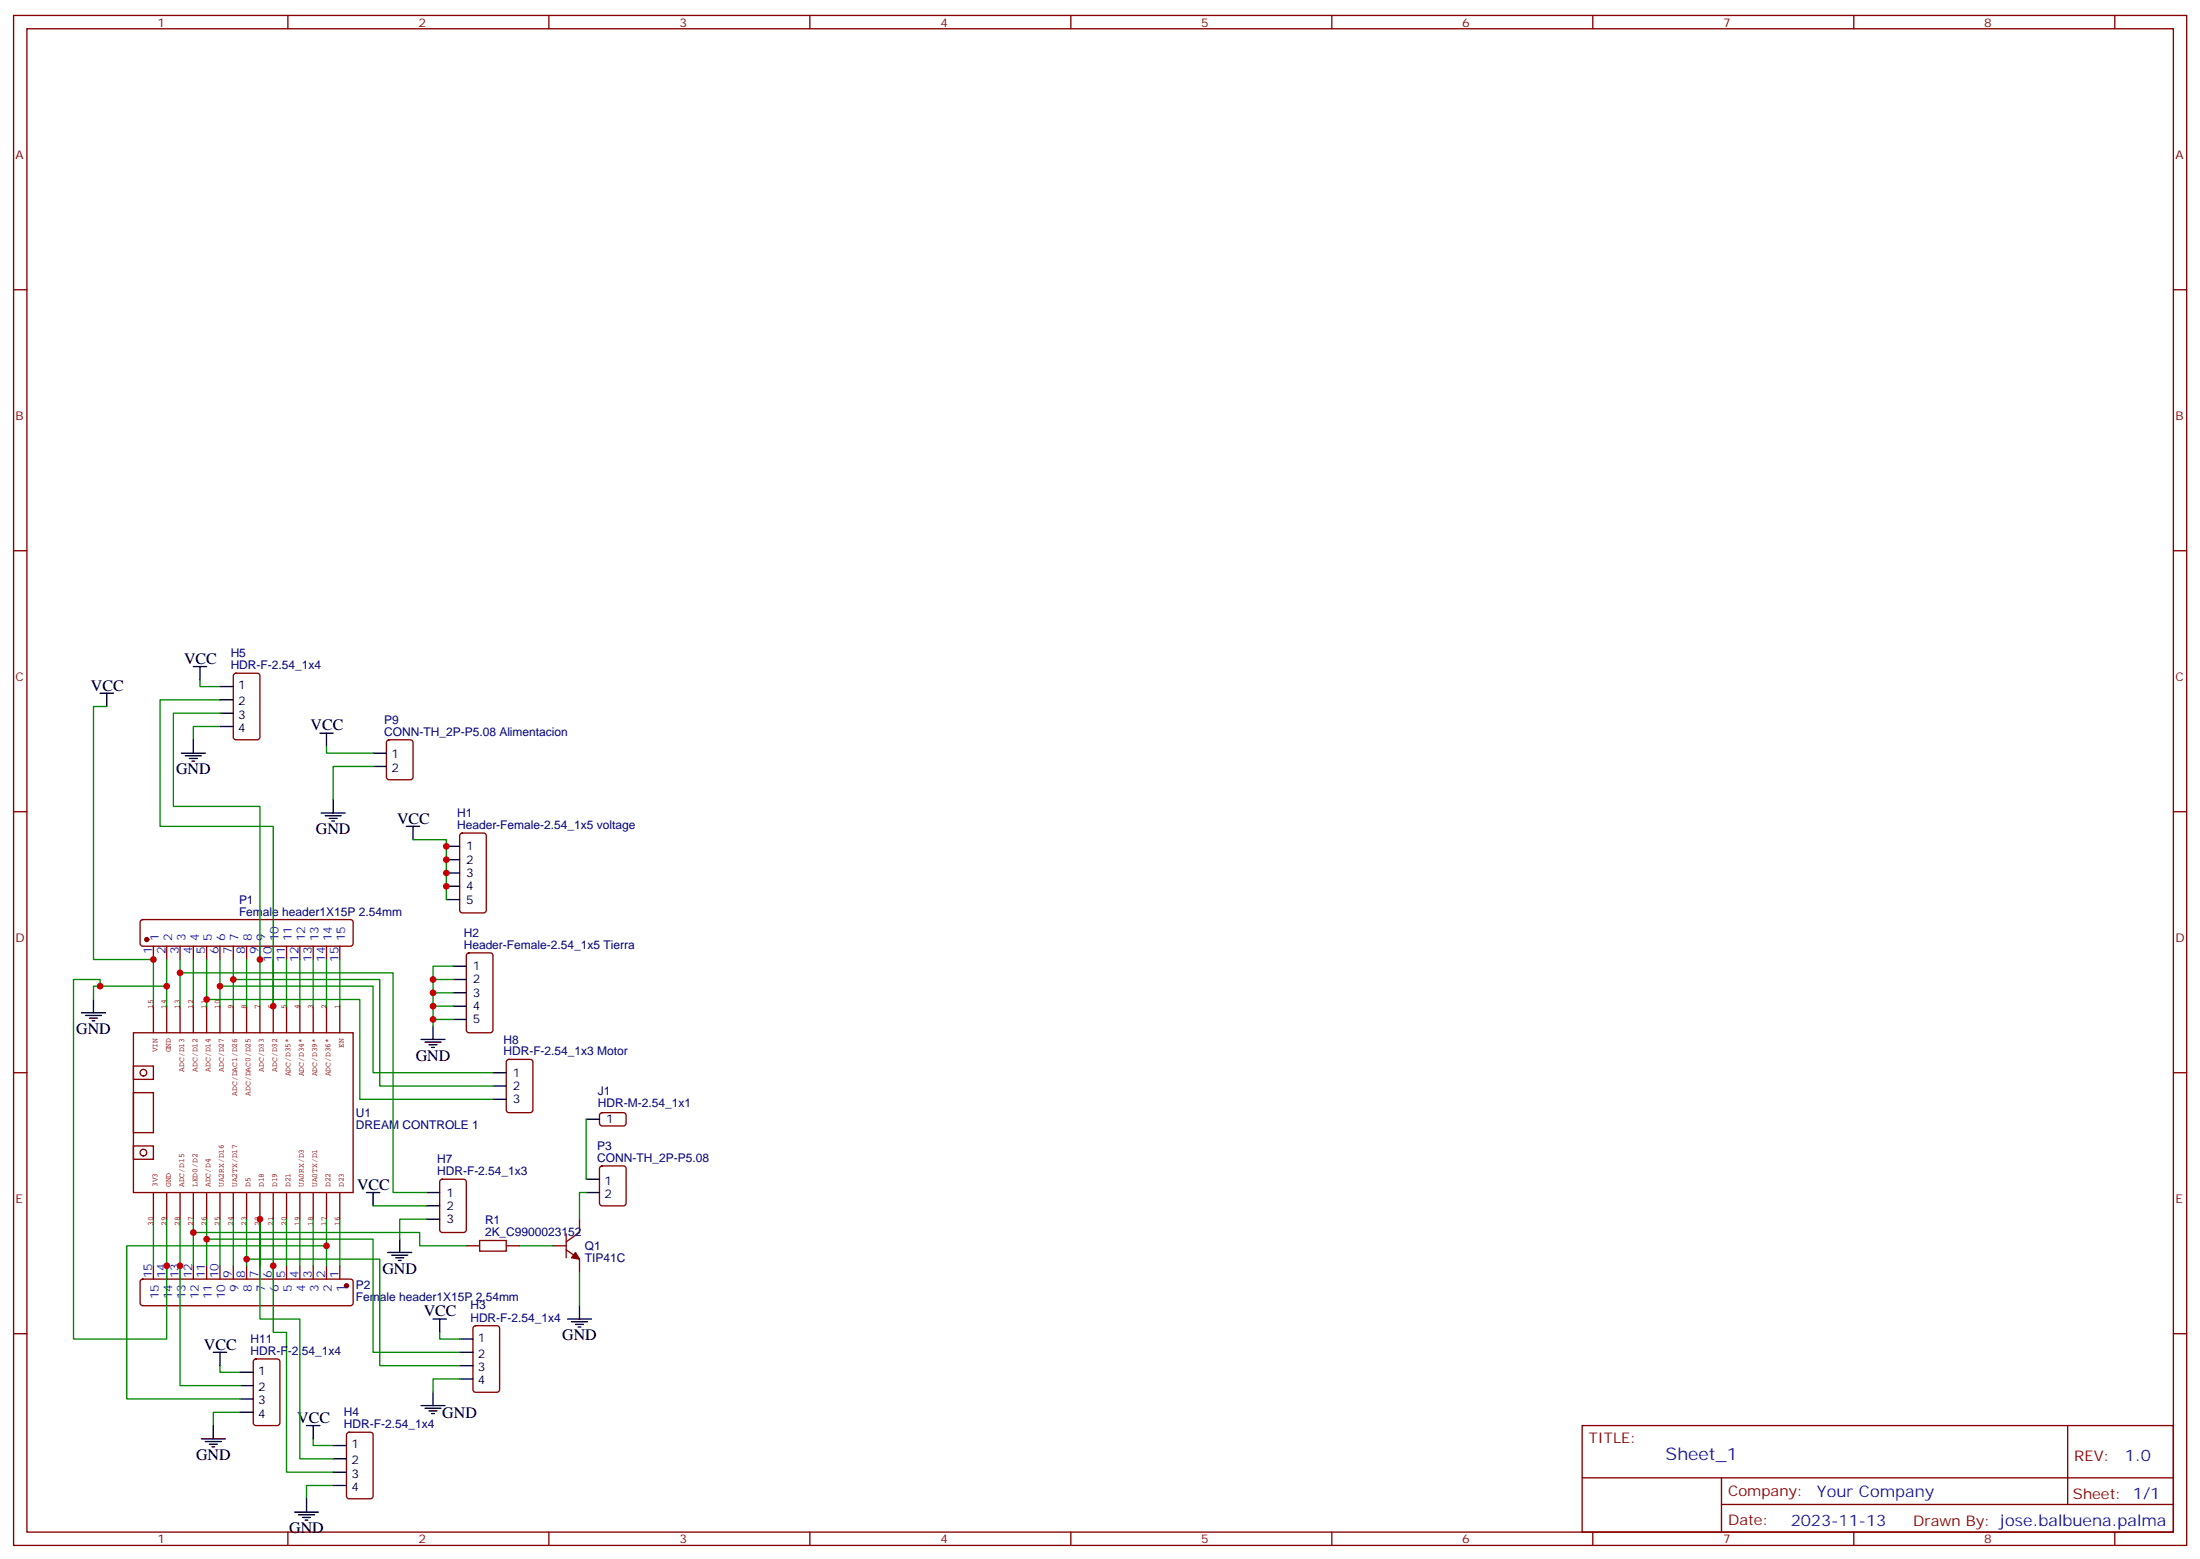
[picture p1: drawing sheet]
<svg xmlns="http://www.w3.org/2000/svg" width="583mm" height="413mm" viewBox="0 0 583 413" stroke-linecap="round" stroke-linejoin="round" font-family="sans-serif">
<g fill="none" stroke="#870000" stroke-width=".35">
<path d="M3.6 4.1h575.7v405.3h-575.7zM7.1 7.6h568.7v398.3h-568.7zM76.3 4.1v3.5M145.4 4.1v3.5M214.6 4.1v3.5M283.7 4.1v3.5M352.8 4.1v3.5M422 4.1v3.5M491.1 4.1v3.5M560.3 4.1v3.5M3.6 76.8h3.5M575.8 76.8h3.5"/>
<path d="M3.6 145.9h3.5M575.8 145.9h3.5M62 178.6l.5-.2h5.7a.71 .71 0 0 1 .7 .7l-.1 16.5-.6 .4h-5.7l-.5-.2-.2-.5v-16.2zM102.6 196.2l.5-.2h5.6a.71 .71 0 0 1 .7 .7v9.5l-.7 .4h-5.6l-.5-.2-.2-.5v-9.2zM3.6 215.1h3.5M575.8 215.1h3.5M122 220.9l.5-.2h5.6a.71 .71 0 0 1 .7 .7v20l-.7 .5h-5.6l-.5-.3-.2-.4v-19.8zM37.3 243.8l.5-.2h55.1a.71 .71 0 0 1 .7 .7v5.7l-.3 .5-.4 .2h-55.1l-.5-.3-.2-.4v-5.7zM40.6 250.7v3.5M44.2 250.7v3.5M47.7 250.7v3.5M51.2 250.7v3.5"/>
<path d="M54.8 250.7v3.5M58.3 250.7v3.5M61.8 250.7v3.5M65.3 250.7v3.5M68.9 250.7v3.5M72.4 250.7v3.5M75.9 250.7v3.5M79.4 250.7v3.5M83 250.7v3.5M86.5 250.7v3.5M90 250.7v3.5M123.8 252.7l.4-.3h5.7a.71 .71 0 0 1 .7 .8l-.1 20-.6 .4h-5.7l-.5-.2-.2-.5v-19.7z"/>
<path d="M3.6 284.2h3.5M134.4 280.9l.4-.2h5.7a.71 .71 0 0 1 .7 .7l-.1 13-.6 .4h-5.7l-.5-.3-.2-.4v-12.7zM159.1 295l.4-.2h5.7a.71 .71 0 0 1 .7 .7v2.1l-.5 .7h-5.9l-.5-.2-.2-.5v-2.1zM575.8 284.2h3.5M116.7 312.6l.5-.2h5.6a.71 .71 0 0 1 .7 .7v13l-.7 .4h-5.6l-.5-.2-.2-.5v-12.7zM159.1 309.1l.4-.2h5.7a.71 .71 0 0 1 .7 .7l-.1 9.4-.6 .5h-5.7l-.5-.3-.2-.4v-9.2zM37.3 339.1l.5-.2h55.1a.71 .71 0 0 1 .7 .7v5.6l-.3 .5-.4 .2h-55.1l-.5-.2-.2-.5v-5.6zM40.6 335.4v3.5M44.2 335.4v3.5M47.7 335.4v3.5M51.2 335.4v3.5M54.8 335.4v3.5"/>
<path d="M58.3 335.4v3.5M61.8 335.4v3.5M65.3 335.4v3.5M68.9 335.4v3.5M72.4 335.4v3.5M75.9 335.4v3.5M79.4 335.4v3.5M83 335.4v3.5M86.5 335.4v3.5M90 335.4v3.5M123.5 330.1h3.6M134.1 330.1h3.6"/>
<path d="M146.5 330.1h3.5M150 331.1l3.5 2.5v3.5M150 326.9v6.3M153.5 323v3.5l-3.5 2.5M3.6 353.3h3.5M125.5 351.4l.5-.2h5.7a.71 .71 0 0 1 .7 .7l-.1 16.5-.6 .5h-5.7l-.5-.3-.2-.4v-16.3zM575.8 353.3h3.5M67.3 360.3l.5-.3h5.6a.71 .71 0 0 1 .8 .8l-.1 16.5-.7 .4h-5.6l-.5-.3-.2-.4v-16.2zM92 379.7l.5-.3h5.6a.71 .71 0 0 1 .7 .8v16.5l-.7 .4h-5.6l-.5-.2-.2-.5v-16.2zM419.2 377.7h156.6v28.2h-156.6zM547.8 377.7v20.9M419.2 391.5h156.5"/>
<path d="M456.1 398.6h119.6M456.1 391.5v14.1M76.3 405.9v3.5M145.4 405.9v3.5M214.6 405.9v3.5M283.7 405.9v3.5M352.8 405.9v3.5M422 405.9v3.5M491.1 405.9v3.5M560.3 405.9v3.5"/>
</g>
<g fill="none" stroke="#850000" stroke-width=".35">
<path d="M35.3 273.6h58.3v42.3h-58.3zM40.6 266.6v7M44.2 266.6v7M47.7 266.6v7M51.2 266.6v7M54.8 266.6v7M58.3 266.6v7M61.8 266.6v7M65.3 266.6v7M68.9 266.6v7M72.4 266.6v7M75.9 266.6v7"/>
<path d="M79.4 266.6v7M83 266.6v7M86.5 266.6v7M90 266.6v7M35.3 282.4h5.3v3.6h-5.3zM35.3 289.5h5.3v10.6h-5.3zM38 285.1a.88 .88 0 0 1-.8-1.2 .88 .88 0 0 1 1.4-.3 .88 .88 0 0 1-.3 1.4l-.3 .1M35.3 303.6h5.3v3.5h-5.3zM38 306.2a.88 .88 0 0 1-.8-1.2 .88 .88 0 0 1 1.4-.3 .88 .88 0 0 1-.3 1.5h-.3M40.6 315.9v7.1M44.2 315.9v7.1M47.7 315.9v7.1"/>
<path d="M51.2 315.9v7.1M54.8 315.9v7.1M58.3 315.9v7.1M61.8 315.9v7.1M65.3 315.9v7.1M68.9 315.9v7.1M72.4 315.9v7.1M75.9 315.9v7.1M79.4 315.9v7.1M83 315.9v7.1M86.5 315.9v7.1M90 315.9v7.1"/>
</g>
<g fill="#870000" stroke="#870000" stroke-width=".35">
<path d="M152.5 331.8l1 1.8-2.1-.4z"/>
<circle cx="38.9" cy="248.9" r=".53"/>
<circle cx="91.8" cy="340.6" r=".53"/>
</g>
<g fill="none" stroke="#008700" stroke-width=".35">
<path d="M28.3 187.2h-3.5v67h15.8v12.4M53 180.1v1.8h5.3M58.3 192.5h-7.1v3.5M58.3 185.4h-15.9v33.5h30v47.7v-12.4M58.3 188.9h-12.4v24.7h23v53M86.5 197.8v1.7h12.3M98.8 203.1h-10.5v8.8M109.4 222.5h8.9v15.8M44.2 254.2v12.4M47.7 257.7h56.4v58.2h8.9M47.7 254.2v12.4M51.2 254.2v12.4"/>
<path d="M54.8 254.2v12.4M58.3 254.2v12.4M61.8 259.5h38.8v28.2h30M61.8 254.2v12.4M65.3 254.2v12.4M75.9 254.2v12.4M79.4 254.2v12.4M83 254.2v12.4M86.5 254.2v12.4M90 254.2v12.4M120 259.5h-5.3v3.5M120 256h-5.3v3.5"/>
<path d="M26.5 261.3v-1.8h-7v95.3h24.7v-31.8M44.2 261.3h-19.4v3.5M54.8 264.8h40.5v26.5h35.3M58.3 261.3h40.5v22.9h31.8M120 270.1h-5.3v1.8M120 266.6h-5.3v3.5M120 263h-5.3v3.6M155.3 296.5v15.9M98.8 319.5h14.2M155.3 315.9h-1.8v7.1M40.6 323v12.4M47.7 323v44.1h15.9"/>
<path d="M51.2 326.5h60v3.6h12.3M51.2 323v12.4M54.8 328.3h44v30h23M54.8 323v12.4M58.3 323v12.4M61.8 323v12.4M65.3 333.6h35.3v28.2h21.2M65.3 323v12.4M68.9 335.4v-12.4v26.5h10.5v37h8.9M72.4 323v30h3.5v37h12.4M75.9 323v12.4M79.4 323v12.4"/>
<path d="M83 323v12.4M86.5 330.1h-52.9v40.5h30M86.5 323v12.4M90 323v12.4M113 323h-7.1v5.3M137.7 330.1h8.8M153.5 337.1v8.8M116.5 353v1.8h5.3M58.3 361.8v1.8h5.3M63.6 374.2h-7.1v3.5M121.8 365.3h-7.1v3.6M83 381.2v1.8h5.3"/>
<path d="M88.3 393.6h-7.1v3.5"/>
</g>
<g fill="none" stroke="#000" stroke-width=".35">
<path d="M51.2 176.6h3.6M53 176.6v3.5M26.5 183.7h3.6M28.3 183.7v3.5M48 199.5h6.4M51.2 196v3.5M58.3 181.9h3.5M58.3 185.4h3.5M58.3 188.9h3.5M58.3 192.5h3.5M84.7 194.2h3.6M86.5 194.2v3.6"/>
<path d="M98.8 199.5h3.6M49.1 200.2h4.2M50.2 200.9h2.1M50.9 201.6h.7M85.1 215.4h6.3M86.1 216.1h4.3M87.2 216.8h2.1M87.9 217.5h.7M88.3 211.9v3.5M98.8 203.1h3.6M107.7 218.9h3.5M109.4 218.9v3.6"/>
<path d="M118.3 224.2h3.5M118.3 227.8h3.5M118.3 231.3h3.5M118.3 234.8h3.5M118.3 238.3h3.5M120 256h3.5M120 259.5h3.5M21.6 268.3h6.3M22.6 269h4.3M23.7 269.7h2.1M24.4 270.4h.7M24.8 264.8v3.5"/>
<path d="M111.5 275.4h6.4M112.6 276.1h4.2M113.7 276.8h2.1M114.4 277.5h.7M114.7 271.9v3.5M120 263h3.5M120 266.6h3.5M120 270.1h3.5M130.6 291.3h3.5M130.6 284.2h3.5M130.6 287.7h3.5M155.3 296.5h3.5"/>
<path d="M97.1 315.9h3.5M98.8 315.9v3.6M113 315.9h3.5M113 319.5h3.5M155.3 315.9h3.5M155.3 312.4h3.5M102.7 331.8h6.4M103.8 332.5h4.2M104.8 333.2h2.2M105.6 333.9h.7M105.9 328.3v3.5M113 323h3.5"/>
<path d="M56.5 358.3h3.5M58.3 358.3v3.5M114.7 349.5h3.6M116.5 349.5v3.5M121.8 358.3h3.5M121.8 354.8h3.5M150.4 349.5h6.3M151.4 350.2h4.2M152.5 350.9h2.1M153.2 351.6h.7M153.5 345.9v3.6M56.5 377.7v3.5"/>
<path d="M63.6 363.6h3.5M63.6 367.1h3.5M63.6 370.6h3.5M63.6 374.2h3.5M81.2 377.7h3.5M83 377.7v3.5M111.5 372.4h6.4M112.6 373.1h4.2M113.7 373.8h2.1M114.4 374.5h.7M114.7 368.9v3.5M121.8 361.8h3.5"/>
<path d="M121.8 365.3h3.5M53.3 381.2h6.4M54.4 381.9h4.2M55.5 382.6h2.1M56.2 383.3h.7M81.2 397.1v3.5M88.3 383h3.5M88.3 386.5h3.5M88.3 390h3.5M88.3 393.6h3.5M78 400.6h6.4M79.1 401.3h4.2"/>
<path d="M80.2 402h2.1M80.9 402.7h.7"/>
</g>
<path d="M127.1 328.6h7v2.9h-7z" fill="none" stroke="#a10000" stroke-width=".35"/>
<g fill="#c00">
<circle cx="118.3" cy="224.2" r=".88"/>
<circle cx="118.3" cy="227.8" r=".88"/>
<circle cx="118.3" cy="231.3" r=".88"/>
<circle cx="118.3" cy="234.8" r=".88"/>
<circle cx="40.6" cy="254.2" r=".88"/>
<circle cx="44.2" cy="261.3" r=".88"/>
<circle cx="26.5" cy="261.3" r=".88"/>
<circle cx="44.2" cy="335.4" r=".88"/>
<circle cx="47.7" cy="257.7" r=".88"/>
<circle cx="72.4" cy="266.6" r=".88"/>
<circle cx="68.9" cy="254.2" r=".88"/>
<circle cx="47.7" cy="335.4" r=".88"/>
<circle cx="86.5" cy="330.1" r=".88"/>
<circle cx="54.8" cy="328.3" r=".88"/>
<circle cx="65.3" cy="333.6" r=".88"/>
<circle cx="68.9" cy="323" r=".88"/>
<circle cx="72.4" cy="335.4" r=".88"/>
<circle cx="114.7" cy="270.1" r=".88"/>
<circle cx="114.7" cy="266.6" r=".88"/>
<circle cx="114.7" cy="263" r=".88"/>
<circle cx="114.7" cy="259.5" r=".88"/>
<circle cx="58.3" cy="261.3" r=".88"/>
<circle cx="61.8" cy="259.5" r=".88"/>
<circle cx="54.8" cy="264.8" r=".88"/>
<circle cx="51.2" cy="326.5" r=".88"/>
</g>
<text font-size="4.6" fill="#00f" x="441.3" y="386.7">Sheet_1</text>
<g font-size="4.2">
<text x="48.8" y="175.9">VCC</text>
<text x="24.1" y="183">VCC</text>
<text x="82.3" y="193.5">VCC</text>
<text x="46.6" y="205.2">GND</text>
<text x="83.7" y="221.1">GND</text>
<text x="105.2" y="218.2">VCC</text>
<text x="20.2" y="274">GND</text>
<text x="110.1" y="281">GND</text>
<text x="94.6" y="315.2">VCC</text>
<text x="101.3" y="337.5">GND</text>
<text x="112.3" y="348.8">VCC</text>
<text x="54" y="357.6">VCC</text>
<text x="148.9" y="355.1">GND</text>
<text x="78.7" y="377">VCC</text>
<text x="117.2" y="375.6">GND</text>
<text x="51.9" y="386.9">GND</text>
<text x="76.6" y="406.3">GND</text>
</g>
<g font-size="4.2" fill="#00f">
<text x="563" y="386.9">1.0</text>
<text x="481.3" y="396.5">Your Company</text>
<text x="474.4" y="404.3">2023-11-13</text>
</g>
<g font-size="3.9" fill="#800">
<text x="420.9" y="382.3">TITLE:</text>
<text x="549.6" y="386.9">REV:</text>
<text x="457.8" y="396.5">Company:</text>
<text x="549.2" y="397.1">Sheet: 1/1</text>
<text x="457.8" y="404.1">Date:</text>
<text x="506.9" y="404.2">Drawn By: jose.balbuena.palma</text>
</g>
<g font-size="3.2" fill="#800">
<text x="41.7" y="7.1">1</text>
<text x="110.8" y="7.1">2</text>
<text x="180" y="7.1">3</text>
<text x="249.1" y="7.1">4</text>
<text x="318.3" y="7.1">5</text>
<text x="387.4" y="7.1">6</text>
<text x="456.6" y="7.1">7</text>
<text x="525.7" y="7.1">8</text>
<text x="4.1" y="42.2">A</text>
<text x="576.3" y="42.2">A</text>
<text x="4.1" y="111.3">B</text>
<text x="576.3" y="111.3">B</text>
<text x="4.1" y="180.5">C</text>
<text x="576.3" y="180.5">C</text>
<text x="4.1" y="249.6">D</text>
<text x="576.3" y="249.6">D</text>
<text x="4.1" y="318.8">E</text>
<text x="576.3" y="318.8">E</text>
<text x="41.7" y="408.9">1</text>
<text x="110.8" y="408.9">2</text>
<text x="180" y="408.9">3</text>
<text x="249.1" y="408.9">4</text>
<text x="318.3" y="408.9">5</text>
<text x="387.4" y="408.9">6</text>
<text x="456.6" y="408.9">7</text>
<text x="525.7" y="408.9">8</text>
</g>
<g font-size="3.2" fill="#000080">
<text x="61.1" y="177.3">HDR-F-2.54_1x4</text>
<text x="61.1" y="174.1">H5</text>
<text x="101.8" y="191.8">P9</text>
<text x="101.8" y="194.9">CONN-TH_2P-P5.08 Alimentacion</text>
<text x="121.1" y="219.6">Header-Female-2.54_1x5 voltage</text>
<text x="121.1" y="216.5">H1</text>
<text x="63.3" y="239.5">P1</text>
<text x="63.3" y="242.6">Female header1X15P 2.54mm</text>
<text x="122.8" y="251.4">Header-Female-2.54_1x5 Tierra</text>
<text x="122.8" y="248.2">H2</text>
<text x="133.4" y="279.6">HDR-F-2.54_1x3 Motor</text>
<text x="133.4" y="276.6">H8</text>
<text x="158.4" y="293.2">HDR-M-2.54_1x1</text>
<text x="158.4" y="290.2">J1</text>
<text x="94.3" y="299.1">DREAM CONTROLE 1</text>
<text x="94.3" y="296">U1</text>
<text x="158.2" y="304.7">P3</text>
<text x="115.8" y="311.4">HDR-F-2.54_1x3</text>
<text x="115.8" y="308.1">H7</text>
<text x="158.2" y="307.8">CONN-TH_2P-P5.08</text>
<text x="128.5" y="327.6">2K_C9900023152</text>
<text x="128.5" y="324.4">R1</text>
<text x="154.9" y="334.4">TIP41C</text>
<text x="154.9" y="331.2">Q1</text>
<text x="94.3" y="341.5">P2</text>
<text x="94.3" y="344.6">Female header1X15P 2.54mm</text>
<text x="124.6" y="346.9">H3</text>
<text x="124.6" y="350.2">HDR-F-2.54_1x4</text>
<text x="66.4" y="359">HDR-F-2.54_1x4</text>
<text x="66.4" y="355.7">H11</text>
<text x="91.1" y="375.1">H4</text>
<text x="91.1" y="378.4">HDR-F-2.54_1x4</text>
</g>
<g font-size="3.2">
<text x="63.1" y="182.6">1</text>
<text x="63.1" y="186.8">2</text>
<text x="63.1" y="190.4">3</text>
<text x="63.1" y="193.9">4</text>
<text x="103.7" y="200.9">1</text>
<text x="103.7" y="204.5">2</text>
<text x="123.5" y="225.3">1</text>
<text x="123.5" y="228.8">2</text>
<text x="123.5" y="232.3">3</text>
<text x="123.5" y="235.9">4</text>
<text x="123.5" y="239.4">5</text>
<text x="125.3" y="257">1</text>
<text x="125.3" y="260.6">2</text>
<text x="125.3" y="264.1">3</text>
<text x="125.3" y="267.6">4</text>
<text x="125.3" y="271.1">5</text>
<text x="135.9" y="285.3">1</text>
<text x="135.9" y="292.3">3</text>
<text x="135.9" y="288.8">2</text>
<text x="160.6" y="297.6">1</text>
<text x="118.3" y="317">1</text>
<text x="160.1" y="313.8">1</text>
<text x="160.1" y="317.4">2</text>
<text x="118.3" y="320.5">2</text>
<text x="118.3" y="324.1">3</text>
<text x="126.6" y="355.5">1</text>
<text x="126.6" y="359.7">2</text>
<text x="68.4" y="364.3">1</text>
<text x="126.6" y="363.2">3</text>
<text x="68.4" y="368.5">2</text>
<text x="126.6" y="366.7">4</text>
<text x="68.4" y="372">3</text>
<text x="68.4" y="375.6">4</text>
<text x="93.1" y="383.7">1</text>
<text x="93.1" y="387.9">2</text>
<text x="93.1" y="391.4">3</text>
<text x="93.1" y="395">4</text>
</g>
<g font-size="3.2" fill="#00f">
<text x="42.1" y="249.4" transform="rotate(-90 42.1 249.4)">1</text>
<text x="45.6" y="249.4" transform="rotate(-90 45.6 249.4)">2</text>
<text x="49.1" y="249.4" transform="rotate(-90 49.1 249.4)">3</text>
<text x="52.6" y="249.4" transform="rotate(-90 52.6 249.4)">4</text>
<text x="56.2" y="249.4" transform="rotate(-90 56.2 249.4)">5</text>
<text x="59.7" y="249.4" transform="rotate(-90 59.7 249.4)">6</text>
<text x="63.2" y="249.4" transform="rotate(-90 63.2 249.4)">7</text>
<text x="66.7" y="249.4" transform="rotate(-90 66.7 249.4)">8</text>
<text x="70.3" y="249.4" transform="rotate(-90 70.3 249.4)">9</text>
<text x="73.8" y="249.4" transform="rotate(-90 73.8 249.4)">10</text>
<text x="77.3" y="249.4" transform="rotate(-90 77.3 249.4)">11</text>
<text x="80.9" y="249.4" transform="rotate(-90 80.9 249.4)">12</text>
<text x="84.4" y="249.4" transform="rotate(-90 84.4 249.4)">13</text>
<text x="87.9" y="249.4" transform="rotate(-90 87.9 249.4)">14</text>
<text x="91.4" y="249.4" transform="rotate(-90 91.4 249.4)">15</text>
<text x="40.3" y="252.9" transform="rotate(-90 40.3 252.9)">1</text>
<text x="43.8" y="252.9" transform="rotate(-90 43.8 252.9)">2</text>
<text x="47.3" y="252.9" transform="rotate(-90 47.3 252.9)">3</text>
<text x="50.9" y="252.9" transform="rotate(-90 50.9 252.9)">4</text>
<text x="54.4" y="252.9" transform="rotate(-90 54.4 252.9)">5</text>
<text x="57.9" y="252.9" transform="rotate(-90 57.9 252.9)">6</text>
<text x="61.5" y="252.9" transform="rotate(-90 61.5 252.9)">7</text>
<text x="65" y="252.9" transform="rotate(-90 65 252.9)">8</text>
<text x="68.5" y="252.9" transform="rotate(-90 68.5 252.9)">9</text>
<text x="72" y="254.9" transform="rotate(-90 72 254.9)">10</text>
<text x="75.6" y="254.9" transform="rotate(-90 75.6 254.9)">11</text>
<text x="79.1" y="254.9" transform="rotate(-90 79.1 254.9)">12</text>
<text x="82.6" y="254.9" transform="rotate(-90 82.6 254.9)">13</text>
<text x="86.1" y="254.9" transform="rotate(-90 86.1 254.9)">14</text>
<text x="89.7" y="254.9" transform="rotate(-90 89.7 254.9)">15</text>
<text x="40.3" y="338.7" transform="rotate(-90 40.3 338.7)">15</text>
<text x="43.8" y="338.7" transform="rotate(-90 43.8 338.7)">14</text>
<text x="47.3" y="338.7" transform="rotate(-90 47.3 338.7)">13</text>
<text x="50.9" y="338.7" transform="rotate(-90 50.9 338.7)">12</text>
<text x="54.4" y="338.7" transform="rotate(-90 54.4 338.7)">11</text>
<text x="57.9" y="338.7" transform="rotate(-90 57.9 338.7)">10</text>
<text x="61.5" y="338.7" transform="rotate(-90 61.5 338.7)">9</text>
<text x="65" y="338.7" transform="rotate(-90 65 338.7)">8</text>
<text x="68.5" y="338.7" transform="rotate(-90 68.5 338.7)">7</text>
<text x="72" y="338.7" transform="rotate(-90 72 338.7)">6</text>
<text x="75.6" y="338.7" transform="rotate(-90 75.6 338.7)">5</text>
<text x="79.1" y="338.7" transform="rotate(-90 79.1 338.7)">4</text>
<text x="82.6" y="338.7" transform="rotate(-90 82.6 338.7)">3</text>
<text x="86.1" y="338.7" transform="rotate(-90 86.1 338.7)">2</text>
<text x="89.7" y="338.7" transform="rotate(-90 89.7 338.7)">1</text>
<text x="42.1" y="344.2" transform="rotate(-90 42.1 344.2)">15</text>
<text x="45.6" y="344.2" transform="rotate(-90 45.6 344.2)">14</text>
<text x="49.1" y="344.2" transform="rotate(-90 49.1 344.2)">13</text>
<text x="52.6" y="344.2" transform="rotate(-90 52.6 344.2)">12</text>
<text x="56.2" y="344.2" transform="rotate(-90 56.2 344.2)">11</text>
<text x="59.7" y="344.2" transform="rotate(-90 59.7 344.2)">10</text>
<text x="63.2" y="342.2" transform="rotate(-90 63.2 342.2)">9</text>
<text x="66.7" y="342.2" transform="rotate(-90 66.7 342.2)">8</text>
<text x="70.3" y="342.2" transform="rotate(-90 70.3 342.2)">7</text>
<text x="73.8" y="342.2" transform="rotate(-90 73.8 342.2)">6</text>
<text x="77.3" y="342.2" transform="rotate(-90 77.3 342.2)">5</text>
<text x="80.9" y="342.2" transform="rotate(-90 80.9 342.2)">4</text>
<text x="84.4" y="342.2" transform="rotate(-90 84.4 342.2)">3</text>
<text x="87.9" y="342.2" transform="rotate(-90 87.9 342.2)">2</text>
<text x="91.4" y="342.2" transform="rotate(-90 91.4 342.2)">1</text>
</g>
<g font-size="2.1" fill="#840000">
<text x="40.6" y="267.3" transform="rotate(-90 40.6 267.3)">15</text>
<text x="44.1" y="267.3" transform="rotate(-90 44.1 267.3)">14</text>
<text x="47.7" y="267.3" transform="rotate(-90 47.7 267.3)">13</text>
<text x="51.2" y="267.3" transform="rotate(-90 51.2 267.3)">12</text>
<text x="54.7" y="267.3" transform="rotate(-90 54.7 267.3)">11</text>
<text x="58.2" y="267.3" transform="rotate(-90 58.2 267.3)">10</text>
<text x="61.8" y="267.3" transform="rotate(-90 61.8 267.3)">9</text>
<text x="65.3" y="267.3" transform="rotate(-90 65.3 267.3)">8</text>
<text x="68.8" y="267.3" transform="rotate(-90 68.8 267.3)">7</text>
<text x="72.4" y="267.3" transform="rotate(-90 72.4 267.3)">6</text>
<text x="75.9" y="267.3" transform="rotate(-90 75.9 267.3)">5</text>
<text x="79.4" y="267.3" transform="rotate(-90 79.4 267.3)">4</text>
<text x="82.9" y="267.3" transform="rotate(-90 82.9 267.3)">3</text>
<text x="86.5" y="267.3" transform="rotate(-90 86.5 267.3)">2</text>
<text x="90" y="267.3" transform="rotate(-90 90 267.3)">1</text>
<text x="41.7" y="278.8" transform="rotate(-90 41.7 278.8)">VIN</text>
<text x="45.2" y="278.8" transform="rotate(-90 45.2 278.8)">GND</text>
<text x="91.1" y="277.6" transform="rotate(-90 91.1 277.6)">EN</text>
<text x="48.8" y="283.9" transform="rotate(-90 48.8 283.9)">ADC/D13</text>
<text x="52.3" y="283.9" transform="rotate(-90 52.3 283.9)">ADC/D12</text>
<text x="55.8" y="283.9" transform="rotate(-90 55.8 283.9)">ADC/D14</text>
<text x="59.3" y="283.9" transform="rotate(-90 59.3 283.9)">ADC/D27</text>
<text x="69.9" y="283.9" transform="rotate(-90 69.9 283.9)">ADC/D33</text>
<text x="73.4" y="283.9" transform="rotate(-90 73.4 283.9)">ADC/D32</text>
<text x="77" y="285.2" transform="rotate(-90 77 285.2)">ADC/D35*</text>
<text x="80.5" y="285.2" transform="rotate(-90 80.5 285.2)">ADC/D34*</text>
<text x="84" y="285.2" transform="rotate(-90 84 285.2)">ADC/D39*</text>
<text x="87.6" y="285.2" transform="rotate(-90 87.6 285.2)">ADC/D36*</text>
<text x="62.9" y="290.3" transform="rotate(-90 62.9 290.3)">ADC/DAC1/D26</text>
<text x="66.4" y="290.3" transform="rotate(-90 66.4 290.3)">ADC/DAC0/D25</text>
<text x="41.7" y="314.5" transform="rotate(-90 41.7 314.5)">3V3</text>
<text x="45.2" y="314.5" transform="rotate(-90 45.2 314.5)">GND</text>
<text x="48.8" y="314.5" transform="rotate(-90 48.8 314.5)">ADC/D15</text>
<text x="52.3" y="314.5" transform="rotate(-90 52.3 314.5)">LED0/D2</text>
<text x="55.8" y="314.5" transform="rotate(-90 55.8 314.5)">ADC/D4</text>
<text x="59.3" y="314.5" transform="rotate(-90 59.3 314.5)">UA2RX/D16</text>
<text x="62.9" y="314.5" transform="rotate(-90 62.9 314.5)">UA2TX/D17</text>
<text x="66.4" y="314.5" transform="rotate(-90 66.4 314.5)">D5</text>
<text x="69.9" y="314.5" transform="rotate(-90 69.9 314.5)">D18</text>
<text x="73.4" y="314.5" transform="rotate(-90 73.4 314.5)">D19</text>
<text x="77" y="314.5" transform="rotate(-90 77 314.5)">D21</text>
<text x="80.5" y="314.5" transform="rotate(-90 80.5 314.5)">UA0RX/D3</text>
<text x="84" y="314.5" transform="rotate(-90 84 314.5)">UA0TX/D1</text>
<text x="87.6" y="314.5" transform="rotate(-90 87.6 314.5)">D22</text>
<text x="91.1" y="314.5" transform="rotate(-90 91.1 314.5)">D23</text>
<text x="40.6" y="324.8" transform="rotate(-90 40.6 324.8)">30</text>
<text x="44.1" y="324.8" transform="rotate(-90 44.1 324.8)">29</text>
<text x="47.7" y="324.8" transform="rotate(-90 47.7 324.8)">28</text>
<text x="51.2" y="324.8" transform="rotate(-90 51.2 324.8)">27</text>
<text x="54.7" y="324.8" transform="rotate(-90 54.7 324.8)">26</text>
<text x="58.2" y="324.8" transform="rotate(-90 58.2 324.8)">25</text>
<text x="61.8" y="324.8" transform="rotate(-90 61.8 324.8)">24</text>
<text x="65.3" y="324.8" transform="rotate(-90 65.3 324.8)">23</text>
<text x="68.8" y="324.8" transform="rotate(-90 68.8 324.8)">22</text>
<text x="72.4" y="324.8" transform="rotate(-90 72.4 324.8)">21</text>
<text x="75.9" y="324.8" transform="rotate(-90 75.9 324.8)">20</text>
<text x="79.4" y="324.8" transform="rotate(-90 79.4 324.8)">19</text>
<text x="82.9" y="324.8" transform="rotate(-90 82.9 324.8)">18</text>
<text x="86.5" y="324.8" transform="rotate(-90 86.5 324.8)">17</text>
<text x="90" y="324.8" transform="rotate(-90 90 324.8)">16</text>
</g>
</svg>
